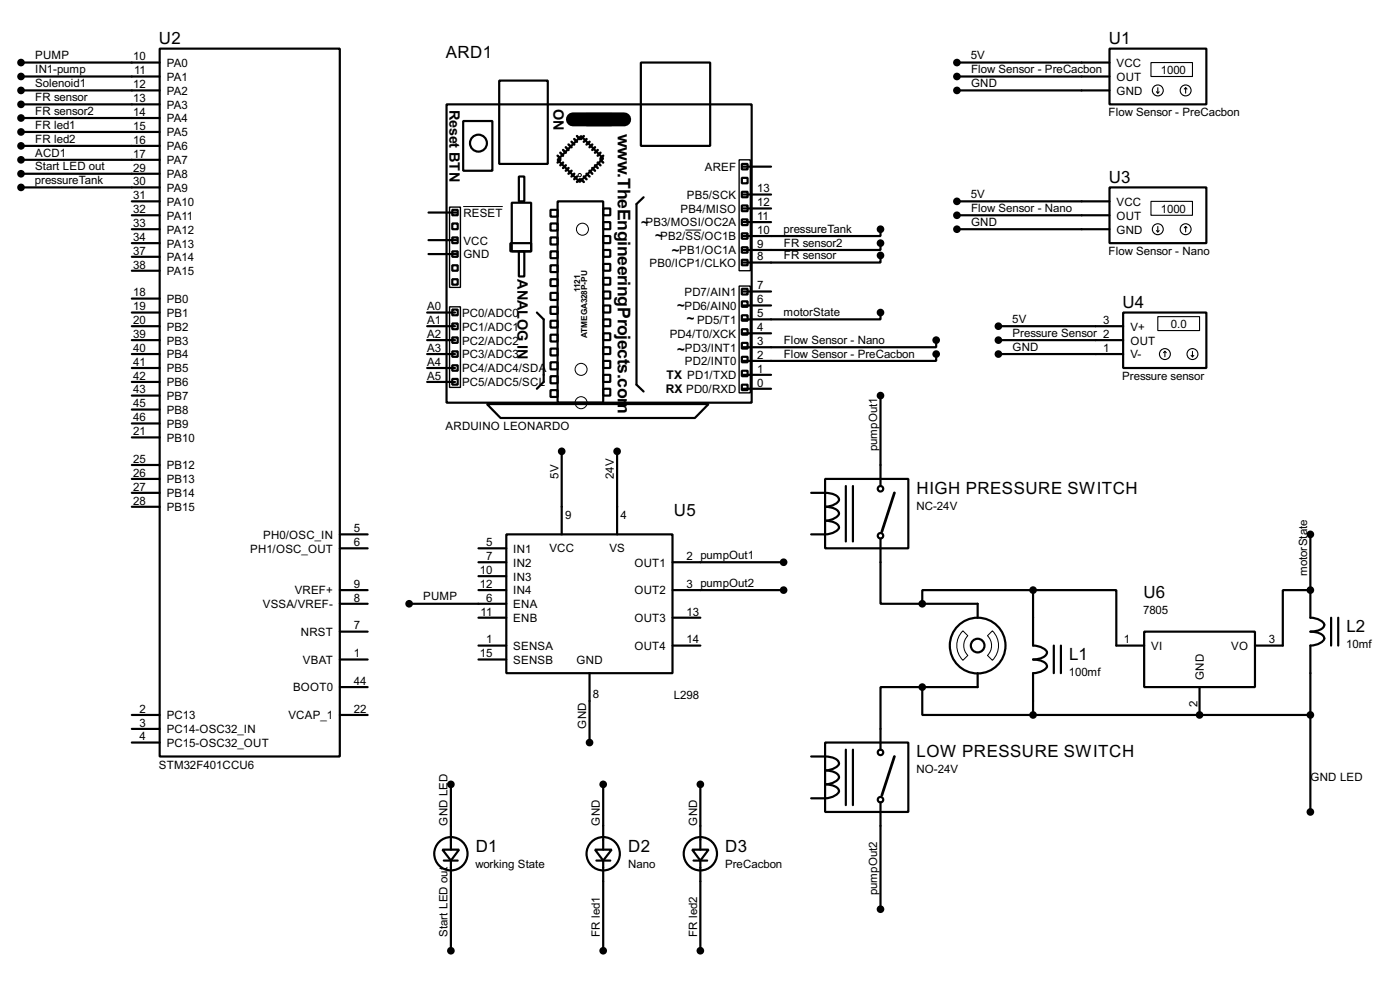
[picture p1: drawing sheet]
<svg xmlns="http://www.w3.org/2000/svg" width="256mm" height="180mm" viewBox="0 0 256 180" stroke-linecap="round" stroke-linejoin="round" font-family="sans-serif">
<g fill="none" stroke="#000" stroke-width=".4">
<path d="M3.9 11.5h25.4M3.9 14h25.4M3.9 16.6h25.4M3.9 19.1h25.4M29.3 8.9h33v129.6h-33zM81.8 19.1h55.9v54.6h-55.9zM91.5 14.8h8.9v15.2h-8.9zM117.4 11.5h12.7v15.2h-12.7zM175.3 11.5h28M175.3 14h28M175.3 16.6h28M203.3 8.9h17.7v10.2h-17.7z"/>
<path d="M3.9 21.6h25.4M3.9 24.2h25.4M3.9 26.7h25.4M3.9 29.3h25.4M3.9 31.8h25.4M3.9 34.3h25.4M24.2 36.9h5.1M24.2 39.4h5.1M78.5 38.9h5.1M82.9 38.4h1v1h-1zM84.9 22.2h5.3v9.1h-5.3zM93.8 37.1h3.5v8.9h-3.5z"/>
<path d="M95.1 32.3h1v4.6h-1zM100.9 38.4h1.3v1.3h-1.3zM102.2 36.9h8.3v36.8h-8.3zM106.5 24.9l4 4.1-4.3 4.3-4-4zM107.5 20.9h4.6v2h-4.6zM110.5 38.2h1.3v1.2h-1.3zM117.9 36.1l-1.3 1.3v33l1.3 1.3M135.9 30h1.1v1h-1.1zM135.9 35.1h1.1v1h-1.1zM135.9 37.6h1.1v1.1h-1.1zM135.9 32.6h1.1v1h-1.1zM136.2 38.2h5.1"/>
<path d="M136.2 35.6h5.1M136.2 30.5h5.1M175.3 36.9h28M175.3 39.4h28M203.3 34.3h17.7v10.2h-17.7zM24.2 42h5.1M24.2 59.7h5.1M24.2 57.2h5.1M24.2 54.7h5.1M24.2 44.5h5.1M24.2 47h5.1M24.2 49.6h5.1"/>
<path d="M78.3 59.7h5.1M78.3 57.2h5.1M78.5 44h5.1M78.5 46.5h5.1M82.9 40.9h1v1.1h-1zM82.9 46h1v1h-1zM82.9 51.1h1v1h-1zM82.9 48.6h1v1h-1zM82.9 43.5h1v1h-1zM82.9 56.7h1v1h-1zM82.9 59.2h1v1.1h-1zM93.5 44.5h3.8v1.5h-3.8z"/>
<path d="M95.1 46h1v4.6h-1zM98.4 57.2l1.2 1.3v11.4l-1.2 1.3M100.9 40.9h1.3v1.3h-1.3zM100.9 43.5h1.3v1.3h-1.3zM100.9 46h1.3v1.3h-1.3zM100.9 48.6h1.3v1.2h-1.3zM100.9 51.1h1.3v1.3h-1.3zM100.9 53.6h1.3v1.3h-1.3zM100.9 56.2h1.3v1.3h-1.3zM100.9 58.7h1.3v1.3h-1.3zM110.5 40.7h1.3v1.3h-1.3zM110.5 43.2h1.3v1.3h-1.3z"/>
<path d="M110.5 45.8h1.3v1.2h-1.3zM110.5 48.3h1.3v1.3h-1.3zM110.5 50.9h1.3v1.2h-1.3zM110.5 53.4h1.3v1.3h-1.3zM110.5 55.9h1.3v1.3h-1.3zM110.5 58.5h1.3v1.2h-1.3zM135.9 40.2h1.1v1h-1.1zM135.9 42.7h1.1v1h-1.1zM135.9 45.3h1.1v1h-1.1zM135.9 47.6h1.1v1h-1.1zM135.9 52.9h1.1v1h-1.1zM135.9 55.2h1.1v1h-1.1z"/>
<path d="M135.9 57.7h1.1v1h-1.1zM136.2 55.9h5.1M136.2 53.4h5.1M136.2 40.7h5.1M161.3 42v1.2h-25.1M161.3 44.5v1.3h-25.1M161.3 46.8v1.3h-25.1M161.3 57.2v1.3h-25.1M175.3 42h28M182.9 59.7h22.9M205.8 57.2h15.2v10.2h-15.2zM24.2 62.3h5.1"/>
<path d="M24.2 64.8h5.1M24.2 69.9h5.1M24.2 67.4h5.1M24.2 75h5.1M24.2 77.5h5.1M24.2 72.4h5.1M78.3 62.3h5.1M78.3 64.8h5.1M78.3 69.9h5.1M78.3 67.4h5.1M82.9 61.8h1v1h-1zM82.9 64.3h1v1h-1z"/>
<path d="M82.9 66.9h1v1h-1zM82.9 69.4h1v1h-1zM89.2 74h40.6l-2.5 2.5h-35.6zM100.9 61.3h1.3v1.2h-1.3zM100.9 63.8h1.3v1.3h-1.3zM100.9 66.3h1.3v1.3h-1.3zM100.9 68.9h1.3v1.3h-1.3zM100.9 71.4h1.3v1.3h-1.3zM110.5 61h1.3v1.3h-1.3zM110.5 63.6h1.3v1.2h-1.3zM110.5 66.1h1.3v1.3h-1.3zM110.5 68.6h1.3v1.3h-1.3z"/>
<path d="M110.5 71.2h1.3v1.2h-1.3zM135.9 60.3h1.1v1h-1.1zM135.9 62.8h1.1v1h-1.1zM135.9 65.3h1.1v1h-1.1zM135.9 67.9h1.1v1h-1.1zM135.9 70.4h1.1v1h-1.1zM136.2 71.2h5.1M136.2 68.6h5.1M136.2 61h5.1M161.3 72.4v16.6M171.5 64.8v1.3h-35.3M171.5 62.3v1.3h-35.3"/>
<path d="M182.9 62.3h22.9M182.9 64.8h22.9M24.2 80.1h5.1M24.2 85.1h5.1M24.2 87.7h5.1M24.2 90.2h5.1M24.2 92.8h5.1M62.3 97.8h5.1M92.8 97.8h30.4v25.4h-30.4zM102.9 82.6v15.2M113.1 82.6v15.2M148.6 90.2a8.7 8.7 0 0 1 4.3 .3 .88 .88 0 0 1 .7 1.2 3.1 3.1 0 0 1-2.4 1.1 3.2 3.2 0 0 1 2.4 .8 .89 .89 0 0 1-.7 1.2l-1.1 .4-.6 .1a3.2 3.2 0 0 1 2.4 .9 .86 .86 0 0 1-.7 1.2 7.1 7.1 0 0 1-4.3 .4"/>
<path d="M151.2 87.7h15.2v12.7h-15.2zM155 89v10.1M156.3 89v10.1M161.3 98.6v11.9h7.7M240.1 97.8v15.3a2.61 2.61 0 0 1 2.5 1.3 1.47 1.47 0 0 1-1.3 1l-1.2 .2a3.2 3.2 0 0 1 2.4 .9 .9 .9 0 0 1-.7 1.2l-1.1 .4-.6 .1v30.4M62.3 108h5.1M62.3 110.5h5.1M62.3 115.6h5.1M62.3 100.4h5.1M75 110.5h17.8M87.7 102.9h5.1M87.7 108h5.1"/>
<path d="M87.7 100.4h5.1M87.7 113.1h5.1M87.7 118.2h5.1M87.7 105.5h5.1M123.2 102.9h20.4M123.2 108h20.4M123.2 113.1h5.1M123.2 118.2h5.1M169 110.5h10.1v2.6M189.3 108h-20.3v2.5M189.3 108h15.2v10.2h5.1M189.3 108v10.2a2.68 2.68 0 0 1 2.5 1.2 2.33 2.33 0 0 1-2.5 1.3 3.2 3.2 0 0 1 2.4 .9 .86 .86 0 0 1-.7 1.2l-1.1 .3-.6 .1v7.7"/>
<path d="M193.1 118.2v5M194.4 118.2v5M209.6 115.6h20.3v10.2h-20.3zM240.1 108h-5.1v10.2h-5.1M243.9 113.1v5.1M245.2 113.1v5.1M24.2 130.9h5.1M24.2 133.4h5.1M24.2 135.9h5.1M62.3 125.8h5.1M62.3 130.9h5.1M62.3 120.7h5.1"/>
<path d="M87.7 120.7h5.1M108 123.2v12.7M148.6 138.5a8.5 8.5 0 0 1 4.3 .3 .89 .89 0 0 1 .8 .9 .89 .89 0 0 1-.8 .9l-1.1 .3-.6 .1a3.2 3.2 0 0 1 2.4 .9 .9 .9 0 0 1-.7 1.2l-1.1 .4-.6 .1a3.2 3.2 0 0 1 2.4 .8 .89 .89 0 0 1-.7 1.2 6.8 6.8 0 0 1-4.3 .5M151.2 135.9h15.2v12.7h-15.2zM155 137.2v10.2M156.3 137.2v10.2M169 125.8h-7.7v11.4M169 125.8v5.1h20.3M179.1 123.2v2.6h-10.1M189.3 130.9h50.8M219.8 125.8v5.1M81.1 155.5h3l-1.5 2z"/>
<path d="M81.3 157.5h2.6M82.6 143.6v11.9M82.6 157.5v16.5M109 155.5h3.1l-1.6 2zM109.3 157.5h2.5M110.5 143.6v11.9M110.5 157.5v16.5M126.8 155.5h3l-1.5 2zM127.1 157.5h2.5M128.3 143.6v11.9M128.3 157.5v16.5M161.3 146.9v19.5"/>
<circle cx="87.6" cy="26.2" r="1.55"/>
<circle cx="161.3" cy="98.1" r=".5"/>
<circle cx="161.3" cy="89.5" r=".5"/>
<circle cx="179.1" cy="118.2" r="5.1"/>
<circle cx="179.1" cy="118.2" r="1.25"/>
<circle cx="161.3" cy="137.7" r=".5"/>
<circle cx="82.6" cy="156.3" r="3.1"/>
<circle cx="110.5" cy="156.3" r="3.1"/>
<circle cx="128.3" cy="156.3" r="3.1"/>
<circle cx="161.3" cy="146.4" r=".5"/>
</g>
<g fill="#000">
<circle cx="240.1" cy="108" r=".2"/>
<circle cx="219.8" cy="130.9" r=".2"/>
</g>
<path d="M105 21.9h9.4" fill="none" stroke="#000" stroke-width="2.6"/>
<g fill="none" stroke="#000" stroke-width=".45">
<path d="M102.2 28.5l.5 .5M102.7 28l.5 .5M102.7 29.3l-.5 .5M103.2 27.5l.5 .5M103.2 29.8l-.5 .5M103.7 27l.5 .5M103.7 30.3l-.5 .5M104.2 26.5l.5 .5M104.2 30.8l-.5 .5M104.7 26l.5 .5M104.7 31.3l-.5 .5M105.2 25.5l.5 .5"/>
<path d="M105.2 31.8l-.5 .5M105.7 24.9l.5 .6M105.7 32.3l-.5 .5M106.2 32.8l-.5 .5M106.5 32.8l.5 .5M107 32.3l.5 .5M107 24.9l-.5 .6M107.5 31.8l.5 .5M107.5 25.5l-.5 .5M108 31.3l.5 .5M108 26l-.5 .5M108.5 30.8l.5 .5"/>
<path d="M108.5 26.5l-.5 .5M109 30.3l.5 .5M109 27l-.5 .5M109.5 29.8l.5 .5M109.5 27.5l-.5 .5M110 29.3l.5 .5M110 28l-.5 .5M110.5 28.5l-.5 .5"/>
</g>
<g fill="none" stroke="#000" stroke-width=".18">
<path d="M84.9 37.8h7.2M125.6 42.1h2.9M176.4 115.5l.9 .9a2.54 2.54 0 0 0 0 3.6l-.9 .9a3.8 3.8 0 0 1 0-5.4zM181.8 115.5a3.8 3.8 0 0 1 0 5.4l-.9-.9a2.54 2.54 0 0 0 0-3.6z"/>
<circle cx="106.2" cy="32.1" r=".3"/>
<circle cx="106.7" cy="42" r="1.1"/>
<circle cx="106.4" cy="73.7" r="1.1"/>
<circle cx="106.4" cy="67.6" r="1.1"/>
</g>
<path d="M82.4 37.9h2v14.7h-2zM135.4 29.3h2.1v20.3h-2.1zM82.4 56.2h2v14.7h-2zM135.4 52.4h2.1v19.5h-2.1z" fill="none" stroke="#000" stroke-width=".25"/>
<g fill="#000" stroke="#000" stroke-width=".4">
<circle cx="3.8" cy="19.1" r=".5"/>
<circle cx="3.8" cy="14" r=".5"/>
<circle cx="3.8" cy="16.6" r=".5"/>
<circle cx="3.8" cy="11.5" r=".5"/>
<circle cx="175.3" cy="14" r=".5"/>
<circle cx="175.3" cy="16.6" r=".5"/>
<circle cx="175.3" cy="11.5" r=".5"/>
<circle cx="3.8" cy="21.6" r=".5"/>
<circle cx="3.8" cy="24.2" r=".5"/>
<circle cx="3.8" cy="29.3" r=".5"/>
<circle cx="3.8" cy="26.7" r=".5"/>
<circle cx="3.8" cy="31.8" r=".5"/>
<circle cx="3.8" cy="34.3" r=".5"/>
<circle cx="175.3" cy="36.9" r=".5"/>
<circle cx="175.3" cy="39.4" r=".5"/>
<circle cx="161.3" cy="57.2" r=".5"/>
<circle cx="161.3" cy="42" r=".5"/>
<circle cx="161.3" cy="44.5" r=".5"/>
<circle cx="161.3" cy="46.8" r=".5"/>
<circle cx="175.3" cy="42" r=".5"/>
<circle cx="182.9" cy="59.7" r=".5"/>
<circle cx="161.3" cy="72.4" r=".5"/>
<circle cx="171.5" cy="64.8" r=".5"/>
<circle cx="171.5" cy="62.3" r=".5"/>
<circle cx="182.9" cy="62.3" r=".5"/>
<circle cx="182.9" cy="64.8" r=".5"/>
<circle cx="102.9" cy="82.6" r=".5"/>
<circle cx="113" cy="82.6" r=".5"/>
<circle cx="240" cy="97.8" r=".5"/>
<circle cx="74.9" cy="110.5" r=".5"/>
<circle cx="143.5" cy="102.9" r=".5"/>
<circle cx="143.5" cy="108" r=".5"/>
<circle cx="168.9" cy="110.5" r=".5"/>
<circle cx="189.2" cy="108" r=".5"/>
<circle cx="240" cy="108" r=".5"/>
<circle cx="108" cy="135.9" r=".5"/>
<circle cx="168.9" cy="125.8" r=".5"/>
<circle cx="189.2" cy="130.9" r=".5"/>
<circle cx="219.7" cy="130.9" r=".5"/>
<circle cx="240" cy="130.9" r=".5"/>
<circle cx="82.6" cy="143.6" r=".5"/>
<circle cx="110.5" cy="143.6" r=".5"/>
<circle cx="128.3" cy="143.6" r=".5"/>
<circle cx="240" cy="148.6" r=".5"/>
<circle cx="82.6" cy="174" r=".5"/>
<circle cx="110.5" cy="174" r=".5"/>
<circle cx="128.3" cy="174" r=".5"/>
<circle cx="161.3" cy="166.4" r=".5"/>
</g>
<g fill="none" stroke="#000" stroke-width=".2">
<path d="M210.9 11.5h7.6v2.5h-7.6zM211.9 16.8l.2 .3M212.1 16.1v1M212.4 16.8l-.3 .3M217.2 16.1l-.2 .2M217.2 16.1l.3 .2M217.2 16.1v1M210.9 36.9h7.6v2.5h-7.6zM211.9 42.2l.2 .3M212.1 58h7.7v2.5h-7.7zM212.1 41.5v1M212.4 42.2l-.3 .3"/>
<path d="M217.2 41.5v1M217.2 41.5l-.2 .2M217.2 41.5l.3 .2M213.4 64.3l-.2 .3M213.4 64.3l.3 .3M213.4 64.3v1M218.2 65.1l.3 .2M218.5 64.3v1M218.7 65.1l-.2 .2"/>
<circle cx="212.1" cy="16.6" r="1"/>
<circle cx="217.2" cy="16.6" r="1"/>
<circle cx="212.1" cy="42" r="1"/>
<circle cx="217.2" cy="42" r="1"/>
<circle cx="213.4" cy="64.8" r="1"/>
<circle cx="218.4" cy="64.8" r="1"/>
</g>
<path d="M163.9 90.2l-2.3 7.1M163.9 138.5l-2.3 7.1" fill="none" stroke="#000" stroke-width=".5"/>
<g font-size="3.6">
<text x="113.2" y="24.5" transform="rotate(90 113.2 24.5)">w</text>
<text x="113.2" y="31.7" transform="rotate(90 113.2 31.7)">.TheEngineeringProjects.com</text>
</g>
<g font-size="3.5">
<text x="29.1" y="8.1">U2</text>
<text x="81.7" y="10.6">ARD1</text>
<text x="203.1" y="8.1">U1</text>
<text x="203.1" y="33.5">U3</text>
<text x="205.6" y="56.4">U4</text>
<text x="123.5" y="94.5">U5</text>
<text x="167.9" y="90.4">HIGH PRESSURE SWITCH</text>
<text x="209.5" y="109.4">U6</text>
<text x="246.7" y="115.8">L2</text>
<text x="195.9" y="120.9">L1</text>
<text x="167.9" y="138.6">LOW PRESSURE SWITCH</text>
<text x="87.2" y="155.9">D1</text>
<text x="115.1" y="155.9">D2</text>
<text x="132.9" y="155.9">D3</text>
</g>
<g font-size="3">
<text x="82.4" y="20.1" transform="rotate(90 82.4 20.1)">Reset BTN</text>
<text x="101.4" y="19.9" transform="rotate(90 101.4 19.9)">ON</text>
<text x="94.8" y="51.1" transform="rotate(90 94.8 51.1)">ANALOG IN</text>
</g>
<g font-size="2.7">
<text x="117.5" y="41.6">~</text>
<text x="120" y="44">~</text>
<text x="123.1" y="46.6">~</text>
<text x="124.1" y="56.8">~</text>
<text x="125.8" y="59.1">~</text>
<text x="124.1" y="64.7">~</text>
</g>
<g font-size="2.5">
<text x="122" y="72">RX PD0/RXD</text>
<text x="122.1" y="69.4">TX PD1/TXD</text>
</g>
<g font-size="2.4">
<text x="6.4" y="10.9">PUMP</text>
<text x="24.4" y="11.1">10</text>
<text x="177.9" y="10.9">5V</text>
<text x="6.4" y="13.4">IN1-pump</text>
<text x="6.4" y="15.9">Solenoid1</text>
<text x="24.4" y="16.2">12</text>
<text x="24.6" y="13.6">11</text>
<text x="30.5" y="12.3">PA0</text>
<text x="30.5" y="17.3">PA2</text>
<text x="30.5" y="14.8">PA1</text>
<text x="177.9" y="13.4">Flow Sensor - PreCacbon</text>
<text x="177.9" y="15.9">GND</text>
<text x="204.5" y="12.3">VCC</text>
<text x="204.5" y="14.8">OUT</text>
<text x="204.5" y="17.3">GND</text>
<text x="212.7" y="13.6">1000</text>
<text x="6.4" y="18.5">FR sensor</text>
<text x="6.4" y="21">FR sensor2</text>
<text x="6.4" y="23.6">FR led1</text>
<text x="24.4" y="18.7">13</text>
<text x="24.4" y="21.2">14</text>
<text x="24.4" y="23.8">15</text>
<text x="30.5" y="19.9">PA3</text>
<text x="30.5" y="22.4">PA4</text>
<text x="203.1" y="21.3">Flow Sensor - PreCacbon</text>
<text x="6.4" y="26.1">FR led2</text>
<text x="6.4" y="28.6">ACD1</text>
<text x="24.4" y="26.3">16</text>
<text x="24.4" y="28.9">17</text>
<text x="30.5" y="25">PA5</text>
<text x="30.5" y="27.5">PA6</text>
<text x="6.4" y="33.7">pressureTank</text>
<text x="6.4" y="31.2">Start LED out</text>
<text x="24.4" y="31.4">29</text>
<text x="24.4" y="33.9">30</text>
<text x="30.5" y="30">PA7</text>
<text x="30.5" y="32.6">PA8</text>
<text x="30.5" y="35.1">PA9</text>
<text x="129.1" y="31.3">AREF</text>
<text x="138.7" y="35.2">13</text>
<text x="24.4" y="36.5">31</text>
<text x="24.4" y="39">32</text>
<text x="24.4" y="41.6">33</text>
<text x="30.5" y="37.7">PA10</text>
<text x="30.5" y="40.2">PA11</text>
<text x="84.9" y="39.7">RESET</text>
<text x="118.2" y="41.5">PB3/MOSI/OC2A</text>
<text x="124.7" y="39">PB4/MISO</text>
<text x="125.8" y="36.4">PB5/SCK</text>
<text x="138.7" y="40.2">11</text>
<text x="138.7" y="37.7">12</text>
<text x="177.9" y="36.3">5V</text>
<text x="177.9" y="38.8">Flow Sensor - Nano</text>
<text x="177.9" y="41.3">GND</text>
<text x="204.5" y="37.7">VCC</text>
<text x="204.5" y="40.2">OUT</text>
<text x="212.7" y="39">1000</text>
<text x="24.4" y="44.1">34</text>
<text x="24.4" y="46.6">37</text>
<text x="30.5" y="42.7">PA12</text>
<text x="30.5" y="45.3">PA13</text>
<text x="30.5" y="47.8">PA14</text>
<text x="84.9" y="44.8">VCC</text>
<text x="84.9" y="47.3">GND</text>
<text x="120.9" y="44">PB2/SS/OC1B</text>
<text x="124.4" y="46.6">PB1/OC1A</text>
<text x="138.7" y="47.6">8</text>
<text x="138.7" y="45.4">9</text>
<text x="138.7" y="42.8">10</text>
<text x="143.6" y="42.6">pressureTank</text>
<text x="143.6" y="45.2">FR sensor2</text>
<text x="143.6" y="47.4">FR sensor</text>
<text x="203.1" y="46.7">Flow Sensor - Nano</text>
<text x="204.5" y="42.7">GND</text>
<text x="24.4" y="49.2">38</text>
<text x="30.5" y="50.4">PA15</text>
<text x="119" y="48.9">PB0/ICP1/CLKO</text>
<text x="138.7" y="52.9">7</text>
<text x="24.4" y="54.3">18</text>
<text x="24.4" y="56.8">19</text>
<text x="24.4" y="59.3">20</text>
<text x="30.5" y="55.4">PB0</text>
<text x="30.5" y="58">PB1</text>
<text x="78.2" y="59.3">A1</text>
<text x="78.2" y="56.8">A0</text>
<text x="84.6" y="58">PC0/ADC0</text>
<text x="125.4" y="56.7">PD6/AIN0</text>
<text x="125.4" y="54.2">PD7/AIN1</text>
<text x="127.7" y="59.3">PD5/T1</text>
<text x="138.7" y="58.1">5</text>
<text x="138.7" y="55.5">6</text>
<text x="143.6" y="57.9">motorState</text>
<text x="185.5" y="59.1">5V</text>
<text x="202.1" y="59.3">3</text>
<text x="214.5" y="60">0.0</text>
<text x="24.4" y="61.9">39</text>
<text x="24.4" y="64.4">40</text>
<text x="30.5" y="60.5">PB2</text>
<text x="30.5" y="63.1">PB3</text>
<text x="30.5" y="65.6">PB4</text>
<text x="78.2" y="64.4">A3</text>
<text x="78.2" y="61.9">A2</text>
<text x="84.6" y="65.6">PC3/ADC3</text>
<text x="84.6" y="63.1">PC2/ADC2</text>
<text x="84.6" y="60.5">PC1/ADC1</text>
<text x="122.7" y="61.8">PD4/T0/XCK</text>
<text x="125.5" y="64.4">PD3/INT1</text>
<text x="138.7" y="65.6">2</text>
<text x="138.7" y="63.1">3</text>
<text x="138.7" y="60.6">4</text>
<text x="143.6" y="65.5">Flow Sensor - PreCacbon</text>
<text x="143.6" y="63">Flow Sensor - Nano</text>
<text x="185.5" y="61.7">Pressure Sensor 2</text>
<text x="185.5" y="64.2">GND</text>
<text x="202.1" y="64.4">1</text>
<text x="207.1" y="63.1">OUT</text>
<text x="207.1" y="60.5">V+</text>
<text x="207.1" y="65.6">V-</text>
<text x="24.4" y="67">41</text>
<text x="24.4" y="69.5">42</text>
<text x="24.4" y="72">43</text>
<text x="30.5" y="68.1">PB5</text>
<text x="30.5" y="70.7">PB6</text>
<text x="78.2" y="69.5">A5</text>
<text x="78.2" y="67">A4</text>
<text x="84.6" y="70.7">PC5/ADC5/SCL</text>
<text x="84.6" y="68.1">PC4/ADC4/SDA</text>
<text x="125.5" y="66.9">PD2/INT0</text>
<text x="138.7" y="70.8">0</text>
<text x="138.7" y="68.2">1</text>
<text x="205.6" y="69.5">Pressure sensor</text>
<text x="24.4" y="74.6">45</text>
<text x="24.4" y="77.1">46</text>
<text x="30.5" y="75.8">PB8</text>
<text x="30.5" y="73.2">PB7</text>
<text x="24.4" y="79.7">21</text>
<text x="30.5" y="78.3">PB9</text>
<text x="30.5" y="80.8">PB10</text>
<text x="81.6" y="78.7">ARDUINO LEONARDO</text>
<text x="160.7" y="82.6" transform="rotate(-90 160.7 82.6)">pumpOut1</text>
<text x="24.4" y="84.7">25</text>
<text x="24.4" y="87.3">26</text>
<text x="24.4" y="89.8">27</text>
<text x="30.5" y="85.9">PB12</text>
<text x="30.5" y="88.5">PB13</text>
<text x="102.3" y="87.7" transform="rotate(-90 102.3 87.7)">5V</text>
<text x="112.5" y="87.7" transform="rotate(-90 112.5 87.7)">24V</text>
<text x="24.4" y="92.4">28</text>
<text x="30.5" y="91">PB14</text>
<text x="30.5" y="93.6">PB15</text>
<text x="103.6" y="94.9">9</text>
<text x="113.7" y="94.9">4</text>
<text x="167.9" y="93.3">NC-24V</text>
<text x="45.8" y="101.2">PH1/OSC_OUT</text>
<text x="48.2" y="98.6">PH0/OSC_IN</text>
<text x="64.8" y="100">6</text>
<text x="64.8" y="97.4">5</text>
<text x="89.1" y="100">5</text>
<text x="94" y="101.2">IN1</text>
<text x="100.6" y="101.1">VCC</text>
<text x="111.6" y="101.1">VS</text>
<text x="64.8" y="107.6">9</text>
<text x="87.9" y="105.1">10</text>
<text x="87.9" y="107.6">12</text>
<text x="89.1" y="102.5">7</text>
<text x="94" y="103.7">IN2</text>
<text x="94" y="106.3">IN3</text>
<text x="116.2" y="103.7">OUT1</text>
<text x="125.8" y="102.5">2 pumpOut1</text>
<text x="125.8" y="107.6">3 pumpOut2</text>
<text x="239.5" y="105.5" transform="rotate(-90 239.5 105.5)">motorState</text>
<text x="48.1" y="111.3">VSSA/VREF-</text>
<text x="54" y="108.8">VREF+</text>
<text x="64.8" y="110.1">8</text>
<text x="77.5" y="109.9">PUMP</text>
<text x="88.1" y="112.7">11</text>
<text x="89.1" y="110.1">6</text>
<text x="94" y="111.3">ENA</text>
<text x="94" y="113.9">ENB</text>
<text x="94" y="108.8">IN4</text>
<text x="116.2" y="108.8">OUT2</text>
<text x="116.2" y="113.9">OUT3</text>
<text x="125.8" y="112.7">13</text>
<text x="209.4" y="112.3">7805</text>
<text x="55.1" y="116.4">NRST</text>
<text x="64.8" y="115.2">7</text>
<text x="89.1" y="117.8">1</text>
<text x="94" y="119">SENSA</text>
<text x="116.2" y="119">OUT4</text>
<text x="125.8" y="117.8">14</text>
<text x="205.9" y="117.8">1</text>
<text x="210.9" y="119">VI</text>
<text x="225.5" y="119">VO</text>
<text x="232.5" y="117.8">3</text>
<text x="246.6" y="118.7">10mf</text>
<text x="55.5" y="121.5">VBAT</text>
<text x="64.8" y="125.4">44</text>
<text x="64.8" y="120.3">1</text>
<text x="87.9" y="120.3">15</text>
<text x="94" y="121.5">SENSB</text>
<text x="105.6" y="121.6">GND</text>
<text x="195.8" y="123.8">100mf</text>
<text x="220.6" y="124.5" transform="rotate(-90 220.6 124.5)">GND</text>
<text x="25.6" y="130.5">2</text>
<text x="30.5" y="131.7">PC13</text>
<text x="52.8" y="131.7">VCAP_1</text>
<text x="53.7" y="126.6">BOOT0</text>
<text x="64.8" y="130.5">22</text>
<text x="108.6" y="127.8">8</text>
<text x="123.4" y="128">L298</text>
<text x="219.4" y="129.5" transform="rotate(-90 219.4 129.5)">2</text>
<text x="25.6" y="133">3</text>
<text x="25.6" y="135.5">4</text>
<text x="30.5" y="134.2">PC14-OSC32_IN</text>
<text x="30.5" y="136.7">PC15-OSC32_OUT</text>
<text x="107.4" y="133.4" transform="rotate(-90 107.4 133.4)">GND</text>
<text x="29.1" y="140.7">STM32F401CCU6</text>
<text x="167.9" y="141.6">NO-24V</text>
<text x="240.1" y="143">GND LED</text>
<text x="82" y="151.1" transform="rotate(-90 82 151.1)">GND LED</text>
<text x="109.9" y="151.1" transform="rotate(-90 109.9 151.1)">GND</text>
<text x="127.7" y="151.1" transform="rotate(-90 127.7 151.1)">GND</text>
<text x="87.1" y="158.8">working State</text>
<text x="115.1" y="158.8">Nano</text>
<text x="132.8" y="158.8">PreCacbon</text>
<text x="160.7" y="163.9" transform="rotate(-90 160.7 163.9)">pumpOut2</text>
<text x="82" y="171.5" transform="rotate(-90 82 171.5)">Start LED out</text>
<text x="109.9" y="171.5" transform="rotate(-90 109.9 171.5)">FR led1</text>
<text x="127.7" y="171.5" transform="rotate(-90 127.7 171.5)">FR led2</text>
</g>
<g font-size="1.7">
<text x="106.3" y="53.4" transform="rotate(-90 106.3 53.4)">1121</text>
<text x="107.6" y="61.8" transform="rotate(-90 107.6 61.8)">ATMEGA328P-PU</text>
</g>
</svg>
